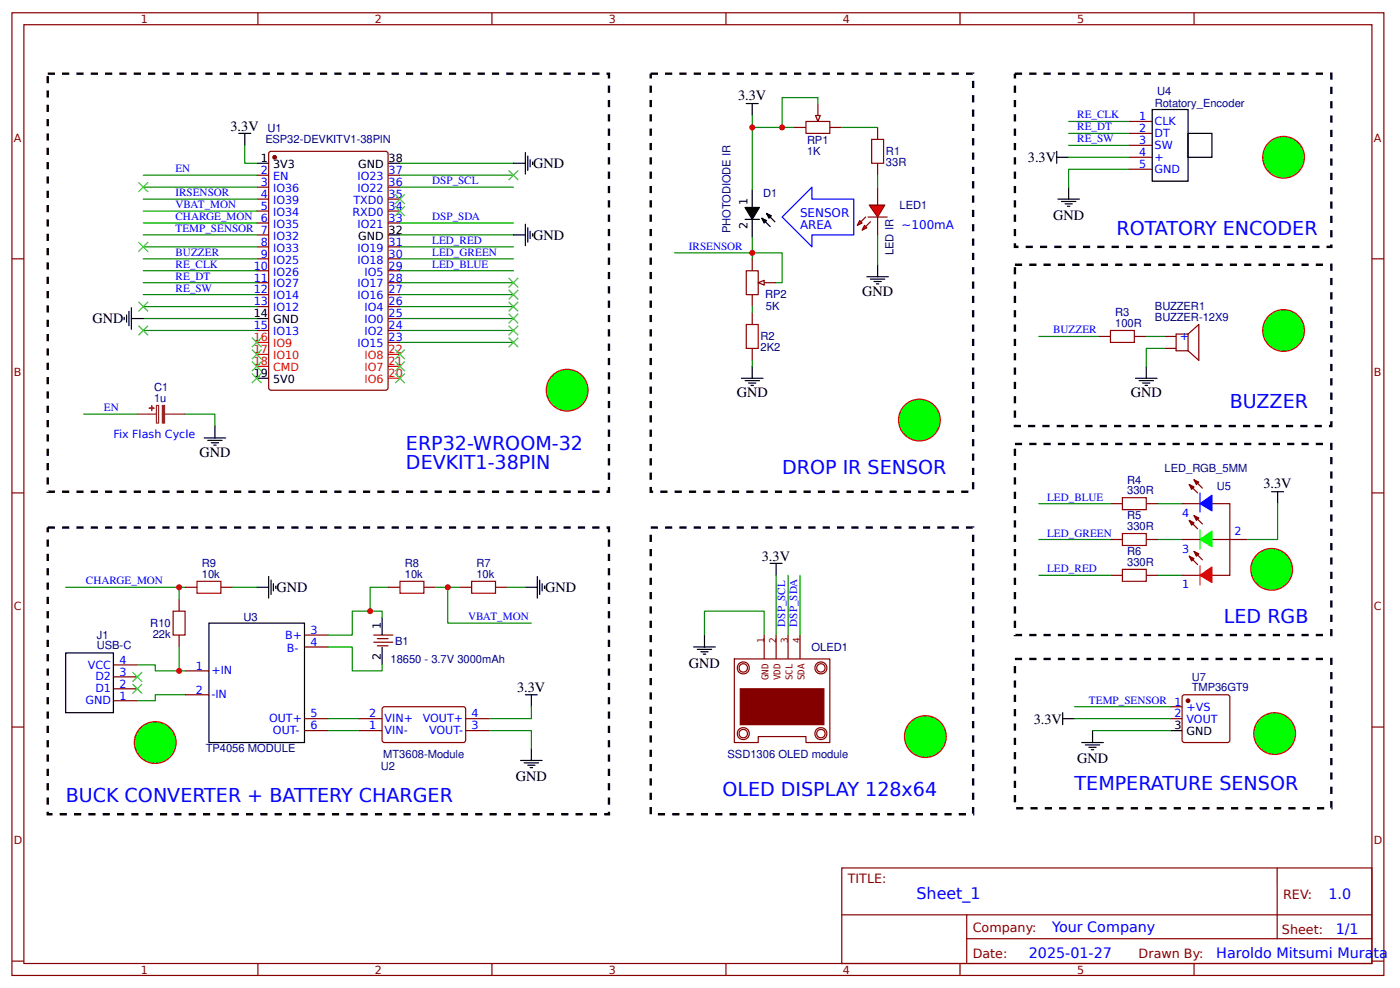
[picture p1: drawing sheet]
<svg xmlns="http://www.w3.org/2000/svg" width="310mm" height="219mm" viewBox="0 0 310 219" stroke-linecap="round" stroke-linejoin="round" font-family="sans-serif">
<g fill="none" stroke="#800" stroke-width=".26">
<path d="M2.6 2.8h304.1v213.3h-304.1zM5.3 5.5h298.7v207.9h-298.7zM57.1 2.8v2.7M109 2.8v2.7M160.9 2.8v2.7M212.7 2.8v2.7M264.6 2.8v2.7M56.9 38.8h2.6M59.8 33.6l25.7-.1 .4 .3 .1 52.1-.3 .5h-25.6l-.5-.2-.1-52.1zM86 38.8h2.6M250 32.2h5.3M250 26.9h5.3"/>
<path d="M250 29.6h5.3M250 34.8h5.3M250 37.5h5.3M2.6 57.3h2.7M56.9 57.3h2.6M56.9 41.5h2.6M56.9 44.1h2.6M56.9 46.8h2.6M56.9 49.4h2.6M56.9 54.7h2.6M56.9 60h2.6M56.9 52h2.6"/>
<path d="M86 57.3h2.6M86 41.5h2.6M86 44.1h2.6M86 46.8h2.6M86 49.4h2.6M86 54.7h2.6M86 60h2.6M304 57.3h2.7M56.9 62.6h2.6M56.9 65.3h2.6M56.9 67.9h2.6M56.9 73.2h2.6"/>
<path d="M86 62.6h2.6M86 65.3h2.6M86 67.9h2.6M86 70.6h2.6M86 73.2h2.6M86 75.9h2.6M2.6 109.2h2.7M304 109.2h2.7M25.1 155.2h5.3M25.1 152.6h5.3M25.1 149.9h5.3M25.1 147.3h5.3"/>
<path d="M41 148.6h5.3M41 153.9h5.3M67.5 140.7h5.3M67.5 143.3h5.3M67.5 159.2h5.3M79.4 159.2h5.3M82.8 140.7h4.2M82.8 142.3h4.2M83.6 141.5h2.4M83.6 143.1h2.4M84.9 156.6h18l.3 .5-.1 7.1-.4 .3-17.8-.1-.2-.4v-6.9zM103.2 159.2h5.3"/>
<path d="M2.6 161.1h2.7M67.5 161.8h5.3M79.4 161.8h5.3M103.2 161.8h5.3M304 161.1h2.7M186.5 192.3h117.5v21.1h-117.5zM283 192.3v15.6M2.6 212.9h2.7M57.1 213.4v2.7M109 213.4v2.7M160.9 213.4v2.7M186.6 202.7h117.3"/>
<path d="M212.7 213.4v2.7M214.2 207.9h89.7M214.2 202.7v10.5M264.6 213.4v2.7M304 212.9h2.7"/>
</g>
<g fill="none" stroke="#000" stroke-width=".26">
<path d="M52.9 29.6h2.7M54.2 29.6v2.6M56.9 36.2h2.6M86 36.2h2.6M255.3 24.3h8v15.8h-8zM263.3 29.6h5.3v5.2h-5.3zM86 52h2.6M113.8 52h2.6M116.4 49.7v4.7M116.9 50.5v3.1M117.5 51.2v1.6M118 51.8v.5"/>
<path d="M27.5 70.3v.5M28 69.8v1.6M28.6 69v3.2M29.1 70.6h2.6M29.1 68.2v4.7M56.9 70.6h2.6M56.9 83.8h2.6M46.3 138h21.2v26.5h-21.2zM84.7 136.7v4M170.7 124.8h2.6M172 124.8v2.6M14.6 144.6h10.5v13.3h-10.5z"/>
<path d="M84.7 143.3v4M116.4 153.9h2.7M117.7 153.9v2.7M153.7 143.3h4.8M154.5 143.9h3.2M155.3 144.4h1.6M155.8 144.9h.6M156.1 140.7v2.6M115.4 168.5h4.7M116.2 169h3.1M116.9 169.5h1.6M117.5 170h.5"/>
<path d="M117.7 165.8v2.7"/>
</g>
<path d="M56.9 78.5h2.6M56.9 75.9h2.6M86 78.5h2.6M56.9 81.1h2.6M86 81.1h2.6M86 83.8h2.6" fill="none" stroke="#f00" stroke-width=".26"/>
<circle cx="60.9" cy="34.8" r=".4" fill="#800" stroke="#800" stroke-width=".26"/>
<g fill="none" stroke="#840000" stroke-width=".26">
<path d="M162.7 146h21.2v18.5h-5.3v-1.3h-10.6v1.3h-5.3zM169.3 140.7v5.3M172 140.7v5.3M174.6 140.7v5.3M177.3 140.7v5.3M165.6 162.5a.94 .94 0 0 0-1.3-.8 .94 .94 0 0 0-.3 1.5 .94 .94 0 0 0 1.5-.2l.1-.5M166 162.5a1.34 1.34 0 0 0-1.8-1.2 1.34 1.34 0 0 0-.5 2.2 1.34 1.34 0 0 0 2.2-.4l.1-.6M182.8 162.5a.94 .94 0 0 0-1.3-.8 .94 .94 0 0 0-.3 1.5 .94 .94 0 0 0 1.5-.2l.1-.5M183.2 162.5a1.34 1.34 0 0 0-1.8-1.2 1.34 1.34 0 0 0-.5 2.2 1.34 1.34 0 0 0 2.2-.4l.1-.6"/>
<circle cx="164.7" cy="148" r="1.33"/>
<circle cx="164.7" cy="148" r=".93"/>
<circle cx="181.9" cy="148" r="1.33"/>
<circle cx="181.9" cy="148" r=".93"/>
</g>
<path d="M164 152.6h18.6v7.9h-18.6z" fill="#840000" stroke="#840000" stroke-width=".26"/>
<g fill="none" stroke="#080" stroke-width=".26">
<path d="M54.2 32.2v4h2.7M88.6 38.8h25.2M88.6 36.2h25.2M31.7 60h25.2M31.7 57.3h25.2M31.7 54.7h25.2M31.7 52h25.2M31.7 49.4h25.2M31.7 41.5h25.2M31.7 44.1h25.2M31.7 46.8h25.2M88.6 60h25.2"/>
<path d="M88.6 57.3h25.2M88.6 54.7h25.2M88.6 52h25.2M88.6 49.4h25.2M88.6 41.5h25.2M31.7 70.6h25.2M31.7 73.2h25.2M31.7 67.9h25.2M31.7 65.3h25.2M31.7 62.6h25.2M88.6 75.9h25.2M88.6 70.6h25.2"/>
<path d="M88.6 73.2h25.2M88.6 67.9h25.2M88.6 65.3h25.2M88.6 62.6h25.2M84.7 136.7v-1.3h-6.6v5.3h-5.3M172 127.4v13.3M174.6 127.4v13.3M177.3 127.4v13.3M30.4 147.3h4v1.3h6.6M41 153.9h-6.6v1.3h-4M72.8 143.3h5.3v5.3h6.6v-1.3M72.8 159.2h6.6"/>
<path d="M117.7 156.6v2.6h-9.2M156.1 140.7v-5.3h13.2v5.3M72.8 161.8h6.6M108.5 161.8h9.2v4"/>
</g>
<g fill="#000" stroke="#3c3" stroke-width=".26">
<path d="M55.8 74.8l2.1 2.1zM57.9 74.8l-2.1 2.1z"/>
<path d="M55.8 77.4l2.1 2.2zM57.9 77.4l-2.1 2.2z"/>
<path d="M87.6 77.4l2.1 2.2zM89.7 77.4l-2.1 2.2z"/>
<path d="M55.8 80.1l2.1 2.1zM57.9 80.1l-2.1 2.1z"/>
<path d="M87.6 82.7l2.1 2.2zM87.6 84.9l2.1-2.2z"/>
<path d="M87.6 80.1l2.1 2.1zM89.7 80.1l-2.1 2.1z"/>
<path d="M29.4 148.9l2.1 2.1zM31.5 148.9l-2.1 2.1z"/>
<path d="M29.4 151.5l2.1 2.1zM31.5 151.5l-2.1 2.1z"/>
</g>
<path d="M192.6 45.4h3.5l-1.6 2.7z" fill="#f00" stroke="#800" stroke-width=".26"/>
<path d="M192.4 48.1h4.2" fill="none" stroke="#800" stroke-width=".26"/>
<g fill="#800" stroke="#800" stroke-width=".26">
<path d="M191.8 48.1l-1 1z"/>
<path d="M192.9 49.1l-1.1 1.1z"/>
</g>
<g fill="#f00" stroke="#800" stroke-width=".26">
<path d="M190.5 48.9l.5 .5-1 .5z"/>
<path d="M191.6 49.9l.5 .6-1.1 .5z"/>
</g>
<path d="M175.9 28.2h2.7M178.6 26.9h5.3v2.7h-5.3zM181.2 22.9v2.7M183.9 28.2h2.6M194.5 28.2v2.7M194.5 36.2v2.6M194.5 41.5v3.9M194.5 48.1v3.9" fill="none" stroke="#800" stroke-width=".26"/>
<g fill="none" stroke="#000" stroke-width=".26">
<path d="M234.2 34.8h2.6M234.2 33.5v2.7M165.1 48.6h3.2M166.7 42v4M166.7 48.6v4M168.8 48.3l1.9 1.9M169.9 47.3l1.8 1.8M194.5 58.7v2.6M234.4 44.1h4.8M235.2 44.6h3.2M236 45.2h1.6M236.5 45.7h.6"/>
<path d="M236.8 41.5v2.6M192.1 61.3h4.7M192.9 61.8h3.2M193.7 62.4h1.6M194.2 62.9h.5M164.3 83.8h4.8M165.1 84.3h3.2M165.9 84.9h1.6M166.4 85.4h.6M166.7 81.1v2.7"/>
</g>
<path d="M165.1 46h3.2l-1.6 2.6zM168.8 48.3l1.1 .6-.6 .5zM169.9 47.3l1 .5-.5 .5z" fill="#000" stroke="#000" stroke-width=".26"/>
<path d="M194.5 38.8v2.7M236.8 34.8h13.2M236.8 26.9h13.2M236.8 29.6h13.2M236.8 32.2h13.2M250 37.5h-13.2v4M194.5 52v6.7" fill="none" stroke="#080" stroke-width=".26"/>
<path d="M173.3 48.1l6.6-6.6v2.6h9.3v7.9h-9.3v2.7z" fill="none" stroke="#00f" stroke-width=".26"/>
<path d="M193.1 30.9h2.7v5.3h-2.7z" fill="none" stroke="#a00000" stroke-width=".26"/>
<path d="M180.7 25.6h1.1l-.6 1.3z" fill="#efefef" stroke="#800" stroke-width=".26"/>
<path d="M165.4 60h2.6v5.3h-2.6zM166.7 57.3v2.7M166.7 65.3v2.6M169.3 62.6h2.7" fill="none" stroke="#800" stroke-width=".26"/>
<path d="M168 62.6l1.3-.5v1.1z" fill="#efefef" stroke="#800" stroke-width=".26"/>
<path d="M165.4 71.9h2.6v5.3h-2.6z" fill="none" stroke="#a00000" stroke-width=".26"/>
<path d="M166.7 69.2v2.7M166.7 77.2v2.6" fill="none" stroke="#800" stroke-width=".26"/>
<path d="M166.7 67.9v1.3" fill="none" stroke="#080" stroke-width=".26"/>
<path d="M165.4 22.9h2.6M166.7 22.9v2.7" fill="none" stroke="#000" stroke-width=".26"/>
<path d="M144.2 16.3h71.4v92.6h-71.4z" fill="none" stroke="#000" stroke-width=".53" stroke-dasharray="1.6 1.6" stroke-linecap="butt"/>
<circle cx="203.7" cy="93.1" r="4.6" fill="#0f0" stroke="#f00" stroke-width=".26"/>
<path d="M166.7 25.6v16.4M166.7 28.2h9.2M181.2 22.9v-1.3h-7.9v6.6M186.5 28.2h8M149.5 56h23.8v6.6h-1.3M166.7 52.6v4.7M166.7 79.8v1.3" fill="none" stroke="#080" stroke-width=".26"/>
<path d="M10.6 116.9h124.3v63.5h-124.3z" fill="none" stroke="#000" stroke-width=".53" stroke-dasharray="1.6 1.6" stroke-linecap="butt"/>
<circle cx="34.4" cy="164.5" r="4.6" fill="#0f0" stroke="#f00" stroke-width=".26"/>
<path d="M144.2 116.9h71.4v63.5h-71.4z" fill="none" stroke="#000" stroke-width=".53" stroke-dasharray="1.6 1.6" stroke-linecap="butt"/>
<g fill="#0f0" stroke="#f00" stroke-width=".26">
<circle cx="205.1" cy="163.2" r="4.6"/>
<circle cx="284.4" cy="34.8" r="4.6"/>
</g>
<path d="M10.6 16.3h124.3v92.6h-124.3zM224.9 16.3h70.1v38.4h-70.1z" fill="none" stroke="#000" stroke-width=".53" stroke-dasharray="1.6 1.6" stroke-linecap="butt"/>
<circle cx="125.7" cy="86.4" r="4.6" fill="#0f0" stroke="#f00" stroke-width=".26"/>
<g fill="#000" stroke="#3c3" stroke-width=".26">
<path d="M112.7 37.8l2.1 2.1zM114.8 37.8l-2.1 2.1z"/>
<path d="M30.7 40.4l2.1 2.1zM32.8 40.4l-2.1 2.1z"/>
<path d="M30.7 53.6l2.1 2.1zM32.8 53.6l-2.1 2.1z"/>
<path d="M87.6 43l2.1 2.2zM87.6 45.2l2.1-2.2z"/>
<path d="M87.6 45.7l2.1 2.1zM89.7 45.7l-2.1 2.1z"/>
<path d="M30.7 72.2l2.1 2.1zM32.8 72.2l-2.1 2.1z"/>
<path d="M30.7 66.9l2.1 2.1zM32.8 66.9l-2.1 2.1z"/>
<path d="M112.7 74.8l2.1 2.1zM114.8 74.8l-2.1 2.1z"/>
<path d="M112.7 72.2l2.1 2.1zM114.8 72.2l-2.1 2.1z"/>
<path d="M112.7 69.5l2.1 2.1zM114.8 69.5l-2.1 2.1z"/>
<path d="M112.7 66.9l2.1 2.1zM114.8 66.9l-2.1 2.1z"/>
<path d="M112.7 64.2l2.1 2.1zM114.8 64.2l-2.1 2.1z"/>
<path d="M112.7 61.6l2.1 2.1zM114.8 61.6l-2.1 2.1z"/>
<path d="M55.8 82.7l2.1 2.2zM57.9 82.7l-2.1 2.2z"/>
</g>
<path d="M113.8 36.2h2.6M116.4 33.8v4.7M116.9 34.6v3.2M117.5 35.4v1.6M118 35.9v.5M251.6 83.8h4.8M252.4 84.3h3.2M253.2 84.9h1.6M253.7 85.4h.6M254 81.1v2.7" fill="none" stroke="#000" stroke-width=".26"/>
<path d="M243.4 74.5h2.7M251.4 74.5h2.6M258 77.2h2.6M258 74.5h2.6M263.3 74h-2.7v3.7h2.7M263.3 74v3.7M263.3 74l2.3-2.1v7.9l-2.3-2.1" fill="none" stroke="#800" stroke-width=".26"/>
<path d="M246.1 73.2h5.3v2.7h-5.3z" fill="none" stroke="#a00000" stroke-width=".26"/>
<path d="M230.2 74.5h13.2M254 74.5h4M258 77.2h-4v3.9" fill="none" stroke="#080" stroke-width=".26"/>
<path d="M224.9 58.7h70.1v35.7h-70.1z" fill="none" stroke="#000" stroke-width=".53" stroke-dasharray="1.6 1.6" stroke-linecap="butt"/>
<circle cx="284.4" cy="73.2" r="4.6" fill="#0f0" stroke="#f00" stroke-width=".26"/>
<path d="M248.7 110.3h5.3v2.6h-5.3zM248.7 118.2h5.3v2.6h-5.3zM248.7 126.1h5.3v2.7h-5.3z" fill="none" stroke="#a00000" stroke-width=".26"/>
<g fill="none" stroke="#800" stroke-width=".26">
<path d="M246.1 111.6h2.6M246.1 119.5h2.6M254 111.6h2.6M254 119.5h2.6M261.9 111.6h4M261.9 119.5h4M263.5 115.3l1.9 1.8M263.5 107.3l1.9 1.9M264.6 114.2l1.8 1.9M264.6 106.3l1.8 1.8M268.6 111.6h3.9v15.8h-3.9M268.6 119.5h7.9"/>
<path d="M246.1 127.4h2.6M254 127.4h2.6M261.9 127.4h4M263.5 123.2l1.9 1.9M264.6 122.2l1.8 1.8"/>
</g>
<path d="M265.9 127.4l2.7-1.8v3.4z" fill="#f00" stroke="#f00" stroke-width=".26"/>
<path d="M265.9 125.3v4.3" fill="none" stroke="#f00" stroke-width=".26"/>
<g fill="#800" stroke="#800" stroke-width=".26">
<path d="M264.6 122.2l1 .5-.5 .5z"/>
<path d="M263.5 123.2l1.1 .5-.5 .6z"/>
<path d="M264.6 114.2l1 .5-.5 .6z"/>
<path d="M263.5 115.3l1.1 .5-.5 .5z"/>
<path d="M264.6 106.3l1 .5-.5 .5z"/>
<path d="M263.5 107.3l1.1 .6-.5 .5z"/>
</g>
<path d="M265.9 119.5l2.7-1.8v3.4z" fill="#0f0" stroke="#0f0" stroke-width=".26"/>
<path d="M265.9 117.4v4.2" fill="none" stroke="#0f0" stroke-width=".26"/>
<path d="M265.9 111.6l2.7-1.9v3.5z" fill="#00f" stroke="#00f" stroke-width=".26"/>
<path d="M265.9 109.2v4.2" fill="none" stroke="#00f" stroke-width=".26"/>
<path d="M281.8 108.9h2.6M283.1 108.9v2.7" fill="none" stroke="#000" stroke-width=".26"/>
<path d="M230.2 111.6h15.9M230.2 119.5h15.9M256.6 111.6h5.3M256.6 119.5h5.3M283.1 111.6v7.9h-6.6M230.2 127.4h15.9M256.6 127.4h5.3" fill="none" stroke="#080" stroke-width=".26"/>
<circle cx="281.8" cy="126.1" r="4.6" fill="#0f0" stroke="#f00" stroke-width=".26"/>
<path d="M224.9 98.3h70.1v42.4h-70.1z" fill="none" stroke="#000" stroke-width=".53" stroke-dasharray="1.6 1.6" stroke-linecap="butt"/>
<path d="M38.4 135.4h2.6v5.3h-2.6zM43.7 128.8h5.2v2.6h-5.2zM88.6 128.8h5.3v2.6h-5.3zM104.5 128.8h5.3v2.6h-5.3z" fill="none" stroke="#a00000" stroke-width=".26"/>
<path d="M39.7 132.7v2.7M41 130.1h2.7M48.9 130.1h2.7M86 130.1h2.6M93.9 130.1h2.7M101.9 130.1h2.6M109.8 130.1h2.6M39.7 140.7v2.6M259.3 156.6h2.6M259.3 159.2h2.6M262.2 154l9.8-.1 .4 .3 .1 9.8-.2 .4-9.8 .1-.5-.3-.1-9.8z" fill="none" stroke="#800" stroke-width=".26"/>
<path d="M14.6 130.1h25.1M41 130.1h-1.3v2.6M51.6 130.1h5.3M86 130.1h-4v5.3M96.6 130.1h5.3M99.2 130.1v7.9h18.5M112.4 130.1h4M39.7 143.3v5.3M238.1 156.6h21.2M238.1 159.2h21.2M242.1 161.8h17.2" fill="none" stroke="#080" stroke-width=".26"/>
<g fill="none" stroke="#000" stroke-width=".26">
<path d="M56.9 130.1h2.6M59.5 127.7v4.8M60.1 128.5v3.2M60.6 129.3v1.6M61.1 129.8v.6M116.4 130.1h2.7M119.1 127.7v4.8M119.6 128.5v3.2M120.1 129.3v1.6M120.6 129.8v.6M235.5 159.2h2.6M235.5 157.9v2.6"/>
<path d="M239.7 164.5h4.8M240.5 165h3.2M241.3 165.5h1.6M241.8 166.1h.6M242.1 161.8v2.7M259.3 161.8h2.6"/>
</g>
<circle cx="263.3" cy="155.2" r=".4" fill="#800" stroke="#800" stroke-width=".26"/>
<circle cx="282.4" cy="162.5" r="4.6" fill="#0f0" stroke="#f00" stroke-width=".26"/>
<path d="M224.9 146h70.1v33h-70.1z" fill="none" stroke="#000" stroke-width=".53" stroke-dasharray="1.6 1.6" stroke-linecap="butt"/>
<path d="M31.7 38.8h25.2M18.5 91.7h11.9M41 91.7h6.6v2.7" fill="none" stroke="#080" stroke-width=".26"/>
<path d="M30.4 91.7h4.3M34.7 89.8h.4v3.9h-.4zM36.5 91.7h4.5" fill="none" stroke="#8d2323" stroke-width=".26"/>
<g fill="#8d2323" stroke="#8d2323" stroke-width=".26">
<path d="M36 89.8h.5v3.9h-.5z"/>
<path d="M33.6 89.9v1z"/>
<path d="M33.1 90.4h1z"/>
</g>
<path d="M45.2 97h4.8M46 97.6h3.2M46.8 98.1h1.6M47.4 98.6h.5M47.6 94.4v2.6" fill="none" stroke="#000" stroke-width=".26"/>
<g fill="#c00">
<circle cx="166.7" cy="28.2" r=".66"/>
<circle cx="173.3" cy="28.2" r=".66"/>
<circle cx="166.7" cy="56" r=".66"/>
<circle cx="99.2" cy="130.1" r=".66"/>
<circle cx="82" cy="135.4" r=".66"/>
<circle cx="39.7" cy="148.6" r=".66"/>
<circle cx="39.7" cy="130.1" r=".66"/>
</g>
<g font-size="4.2" fill="#00f">
<text x="247.4" y="52">ROTATORY ENCODER</text>
<text x="272.5" y="90.4">BUZZER</text>
<text x="90" y="99.7">ERP32-WROOM-32</text>
<text x="90" y="103.9">DEVKIT1-38PIN</text>
<text x="173.3" y="105">DROP IR SENSOR</text>
<text x="271.2" y="138">LED RGB</text>
<text x="14.6" y="177.7">BUCK CONVERTER + BATTERY CHARGER</text>
<text x="160.1" y="176.4">OLED DISPLAY 128x64</text>
<text x="238.1" y="175.1">TEMPERATURE SENSOR</text>
</g>
<text font-size="3.5" fill="#00f" x="203.1" y="199">Sheet_1</text>
<g font-size="3.2">
<text x="163.5" y="22.2">3.3V</text>
<text x="51.1" y="29">3.3V</text>
<text x="227.8" y="36">3.3V</text>
<text x="118.1" y="37.2">GND</text>
<text x="118.1" y="53.1">GND</text>
<text x="233.4" y="48.7">GND</text>
<text x="191" y="65.5">GND</text>
<text x="20.5" y="71.6">GND</text>
<text x="163.2" y="88">GND</text>
<text x="250.6" y="88">GND</text>
<text x="44.2" y="101.3">GND</text>
<text x="280" y="108.2">3.3V</text>
<text x="168.8" y="124.3">3.3V</text>
<text x="61.3" y="131.2">GND</text>
<text x="120.8" y="131.2">GND</text>
<text x="152.7" y="147.9">GND</text>
<text x="114.6" y="153.4">3.3V</text>
<text x="229.1" y="160.3">3.3V</text>
<text x="114.3" y="173">GND</text>
<text x="238.7" y="169.1">GND</text>
</g>
<g font-size="3.2" fill="#00f">
<text x="294.4" y="199.2">1.0</text>
<text x="233.2" y="206.4">Your Company</text>
<text x="296" y="207">1/1</text>
<text x="228" y="212.2">2025-01-27</text>
<text x="269.5" y="212.2">Haroldo Mitsumi Murata</text>
</g>
<g font-size="2.8" fill="#800">
<text x="187.9" y="195.7">TITLE:</text>
<text x="284.3" y="199.2">REV:</text>
<text x="215.5" y="206.4">Company:</text>
<text x="284.1" y="206.8">Sheet:</text>
<text x="215.5" y="212.1">Date:</text>
<text x="252.3" y="212.2">Drawn By:</text>
</g>
<g font-size="2.6" fill="#00f">
<text x="177.3" y="48.1">SENSOR</text>
<text x="177.3" y="50.7">AREA</text>
<text x="199.8" y="50.7">~100mA</text>
</g>
<g font-size="2.5" fill="#800">
<text x="31.2" y="5.1">1</text>
<text x="83.1" y="5.1">2</text>
<text x="134.9" y="5.1">3</text>
<text x="186.8" y="5.1">4</text>
<text x="238.7" y="5.1">5</text>
<text x="3" y="31.4">A</text>
<text x="304.4" y="31.4">A</text>
<text x="3" y="83.3">B</text>
<text x="304.4" y="83.3">B</text>
<text x="3" y="135.1">C</text>
<text x="304.4" y="135.1">C</text>
<text x="3" y="187">D</text>
<text x="304.4" y="187">D</text>
<text x="31.2" y="215.7">1</text>
<text x="83.1" y="215.7">2</text>
<text x="134.9" y="215.7">3</text>
<text x="186.8" y="215.7">4</text>
<text x="238.7" y="215.7">5</text>
</g>
<g font-size="2.5" fill="#000080">
<text x="255.9" y="23.8">Rotatory_Encoder</text>
<text x="256.4" y="21.1">U4</text>
<text x="59.3" y="29.1">U1</text>
<text x="58.8" y="31.8">ESP32-DEVKITV1-38PIN</text>
<text x="178.8" y="34.2">1K</text>
<text x="178.8" y="31.8">RP1</text>
<text x="196.3" y="34.4">R1</text>
<text x="196.3" y="36.8">33R</text>
<text x="169.1" y="43.6">D1</text>
<text x="199.3" y="46.3">LED1</text>
<text x="161.9" y="51.6" transform="rotate(-90 161.9 51.6)">PHOTODIODE IR</text>
<text x="198" y="56.5" transform="rotate(-90 198 56.5)">LED IR</text>
<text x="169.6" y="66.1">RP2</text>
<text x="169.7" y="68.8">5K</text>
<text x="247.1" y="70.1">R3</text>
<text x="255.9" y="71.1">BUZZER-12X9</text>
<text x="255.9" y="68.8">BUZZER1</text>
<text x="168.5" y="77.8">2K2</text>
<text x="168.5" y="75.4">R2</text>
<text x="247.1" y="72.4">100R</text>
<text x="34.1" y="89">1u</text>
<text x="34.1" y="86.7">C1</text>
<text x="249.8" y="107.1">R4</text>
<text x="258" y="104.5">LED_RGB_5MM</text>
<text x="249.8" y="109.5">330R</text>
<text x="269.6" y="108.5">U5</text>
<text x="249.8" y="117.4">330R</text>
<text x="249.8" y="115">R5</text>
<text x="44.7" y="125.6">R9</text>
<text x="89.7" y="125.6">R8</text>
<text x="105.6" y="125.6">R7</text>
<text x="249.8" y="125.3">330R</text>
<text x="249.8" y="123">R6</text>
<text x="44.7" y="128">10k</text>
<text x="89.7" y="128">10k</text>
<text x="105.6" y="128">10k</text>
<text x="54" y="137.6">U3</text>
<text x="21.4" y="143.9">USB-C</text>
<text x="21.4" y="141.5">J1</text>
<text x="33.3" y="138.9">R10</text>
<text x="33.9" y="141.3">22k</text>
<text x="87.6" y="142.8">B1</text>
<text x="86.5" y="146.8">18650 - 3.7V 3000mAh</text>
<text x="179.8" y="144.2">OLED1</text>
<text x="264.1" y="153.1">TMP36GT9</text>
<text x="264.1" y="150.8">U7</text>
<text x="45.6" y="166.7">TP4056 MODULE</text>
<text x="84.9" y="168">MT3608-Module</text>
<text x="161.2" y="168">SSD1306 OLED module</text>
<text x="84.4" y="170.6">U2</text>
</g>
<g font-size="2.5" fill="#00f">
<text x="238.7" y="26.2">RE_CLK</text>
<text x="238.7" y="28.9">RE_DT</text>
<text x="252.4" y="26.6">1</text>
<text x="252.4" y="29.3">2</text>
<text x="255.9" y="27.7">CLK</text>
<text x="238.7" y="31.5">RE_SW</text>
<text x="252.4" y="31.9">3</text>
<text x="252.4" y="34.6">4</text>
<text x="255.9" y="33">SW</text>
<text x="255.9" y="30.3">DT</text>
<text x="255.9" y="35.6">+</text>
<text x="38.9" y="38.2">EN</text>
<text x="57.8" y="41.2">3</text>
<text x="57.8" y="38.5">2</text>
<text x="60.5" y="39.9">EN</text>
<text x="79.2" y="39.9">IO23</text>
<text x="86.1" y="38.5">37</text>
<text x="86.1" y="41.2">36</text>
<text x="95.8" y="40.8">DSP_SCL</text>
<text x="252.4" y="37.2">5</text>
<text x="255.9" y="38.3">GND</text>
<text x="38.9" y="46.1">VBAT_MON</text>
<text x="38.9" y="43.4">IRSENSOR</text>
<text x="57.8" y="46.5">5</text>
<text x="57.8" y="43.8">4</text>
<text x="60.5" y="47.8">IO34</text>
<text x="60.5" y="45.2">IO39</text>
<text x="60.5" y="42.5">IO36</text>
<text x="78.1" y="47.8">RXD0</text>
<text x="78.3" y="45.2">TXD0</text>
<text x="79.2" y="42.5">IO22</text>
<text x="86.1" y="43.8">35</text>
<text x="86.1" y="46.5">34</text>
<text x="38.9" y="51.4">TEMP_SENSOR 7</text>
<text x="38.9" y="48.7">CHARGE_MON</text>
<text x="57.8" y="49.1">6</text>
<text x="60.5" y="53.1">IO32</text>
<text x="60.5" y="50.5">IO35</text>
<text x="79.2" y="50.5">IO21</text>
<text x="86.1" y="49.1">33</text>
<text x="95.8" y="48.7">DSP_SDA</text>
<text x="38.9" y="59.3">RE_CLK</text>
<text x="38.9" y="56.7">BUZZER</text>
<text x="56.3" y="59.7">10</text>
<text x="57.8" y="57.1">9</text>
<text x="57.8" y="54.4">8</text>
<text x="60.5" y="58.4">IO25</text>
<text x="60.5" y="55.7">IO33</text>
<text x="79.2" y="55.7">IO19</text>
<text x="79.2" y="58.4">IO18</text>
<text x="86.1" y="54.4">31</text>
<text x="86.1" y="57.1">30</text>
<text x="86.1" y="59.7">29</text>
<text x="95.8" y="54">LED_RED</text>
<text x="95.8" y="56.7">LED_GREEN</text>
<text x="95.8" y="59.3">LED_BLUE</text>
<text x="152.7" y="55.4">IRSENSOR</text>
<text x="38.9" y="62">RE_DT</text>
<text x="38.9" y="64.6">RE_SW</text>
<text x="56.3" y="65">12</text>
<text x="56.3" y="62.4">11</text>
<text x="60.5" y="63.7">IO27</text>
<text x="60.5" y="61">IO26</text>
<text x="79.2" y="63.7">IO17</text>
<text x="80.8" y="61">IO5</text>
<text x="86.1" y="62.4">28</text>
<text x="86.1" y="65">27</text>
<text x="56.3" y="67.7">13</text>
<text x="60.5" y="69">IO12</text>
<text x="60.5" y="66.3">IO14</text>
<text x="79.2" y="66.3">IO16</text>
<text x="80.8" y="69">IO4</text>
<text x="80.8" y="71.6">IO0</text>
<text x="86.1" y="67.7">26</text>
<text x="86.1" y="70.3">25</text>
<text x="56.3" y="72.9">15</text>
<text x="60.5" y="74.3">IO13</text>
<text x="79.2" y="76.9">IO15</text>
<text x="80.8" y="74.3">IO2</text>
<text x="86.1" y="72.9">24</text>
<text x="86.1" y="75.6">23</text>
<text x="233.4" y="73.9">BUZZER</text>
<text x="261.4" y="75.3">+</text>
<text x="23" y="91.1">EN</text>
<text x="25.1" y="97">Fix Flash Cycle</text>
<text x="232" y="110.9">LED_BLUE</text>
<text x="232" y="118.9">LED_GREEN</text>
<text x="262" y="114.5">4</text>
<text x="273.6" y="118.5">2</text>
<text x="262" y="122.4">3</text>
<text x="19" y="129.4">CHARGE_MON</text>
<text x="232" y="126.8">LED_RED</text>
<text x="262" y="130.4">1</text>
<text x="103.7" y="137.4">VBAT_MON</text>
<text x="63.2" y="141.5">B+</text>
<text x="68.8" y="140.4">3</text>
<text x="68.8" y="143.1">4</text>
<text x="174" y="138.8" transform="rotate(-90 174 138.8)">DSP_SCL</text>
<text x="176.6" y="138.8" transform="rotate(-90 176.6 138.8)">DSP_SDA</text>
<text x="19.5" y="148.1">VCC</text>
<text x="26.5" y="149.7">3</text>
<text x="26.5" y="147">4</text>
<text x="43.4" y="148.4">1</text>
<text x="46.8" y="149.4">+IN</text>
<text x="63.6" y="144.4">B-</text>
<text x="21.1" y="153.4">D1</text>
<text x="21.1" y="150.7">D2</text>
<text x="26.5" y="155">1</text>
<text x="26.5" y="152.3">2</text>
<text x="43.4" y="153.6">2</text>
<text x="46.8" y="154.7">-IN</text>
<text x="241.3" y="155.9">TEMP_SENSOR 1</text>
<text x="18.9" y="156">GND</text>
<text x="59.6" y="160">OUT+</text>
<text x="68.8" y="158.9">5</text>
<text x="68.8" y="161.6">6</text>
<text x="81.8" y="161.6">1</text>
<text x="81.8" y="158.9">2</text>
<text x="85.2" y="160">VIN+</text>
<text x="93.7" y="160">VOUT+</text>
<text x="104.5" y="161.6">3</text>
<text x="104.5" y="158.9">4</text>
<text x="260.2" y="158.9">2</text>
<text x="262.9" y="157.6">+VS</text>
<text x="262.9" y="160.3">VOUT</text>
<text x="60.5" y="162.6">OUT-</text>
<text x="85.2" y="162.6">VIN-</text>
<text x="95.1" y="162.6">VOUT-</text>
</g>
<g font-size="2.5">
<text x="57.8" y="35.9">1</text>
<text x="86.1" y="35.9">38</text>
<text x="60.5" y="37.2">3V3</text>
<text x="79.3" y="37.2">GND</text>
<text x="165.6" y="45.4" transform="rotate(-90 165.6 45.4)">1</text>
<text x="79.3" y="53.1">GND</text>
<text x="86.1" y="51.8">32</text>
<text x="165.6" y="50.7" transform="rotate(-90 165.6 50.7)">2</text>
<text x="56.3" y="70.3">14</text>
<text x="60.5" y="71.6">GND</text>
<text x="56.3" y="83.5">19</text>
<text x="60.5" y="84.9">5V0</text>
<text x="84.4" y="139.4" transform="rotate(-90 84.4 139.4)">1</text>
<text x="84.4" y="146.2" transform="rotate(-90 84.4 146.2)">2</text>
<text x="260.2" y="161.6">3</text>
<text x="262.9" y="162.9">GND</text>
</g>
<g font-size="2.5" fill="#f00">
<text x="56.3" y="75.6">16</text>
<text x="60.5" y="76.9">IO9</text>
<text x="56.3" y="80.9">18</text>
<text x="56.3" y="78.2">17</text>
<text x="60.5" y="82.2">CMD</text>
<text x="60.5" y="79.6">IO10</text>
<text x="80.8" y="79.6">IO8</text>
<text x="80.8" y="82.2">IO7</text>
<text x="86.1" y="78.2">22</text>
<text x="86.1" y="80.9">21</text>
<text x="86.1" y="83.5">20</text>
<text x="80.8" y="84.9">IO6</text>
</g>
<g font-size="2" fill="#840000">
<text x="169.3" y="142.4" transform="rotate(-90 169.3 142.4)">1</text>
<text x="172" y="142.4" transform="rotate(-90 172 142.4)">2</text>
<text x="174.6" y="142.4" transform="rotate(-90 174.6 142.4)">3</text>
<text x="177.2" y="142.4" transform="rotate(-90 177.2 142.4)">4</text>
<text x="170.3" y="150.7" transform="rotate(-90 170.3 150.7)">GND</text>
<text x="173" y="150.7" transform="rotate(-90 173 150.7)">VDD</text>
<text x="175.6" y="150.7" transform="rotate(-90 175.6 150.7)">SCL</text>
<text x="178.3" y="150.7" transform="rotate(-90 178.3 150.7)">SDA</text>
</g>
</svg>
